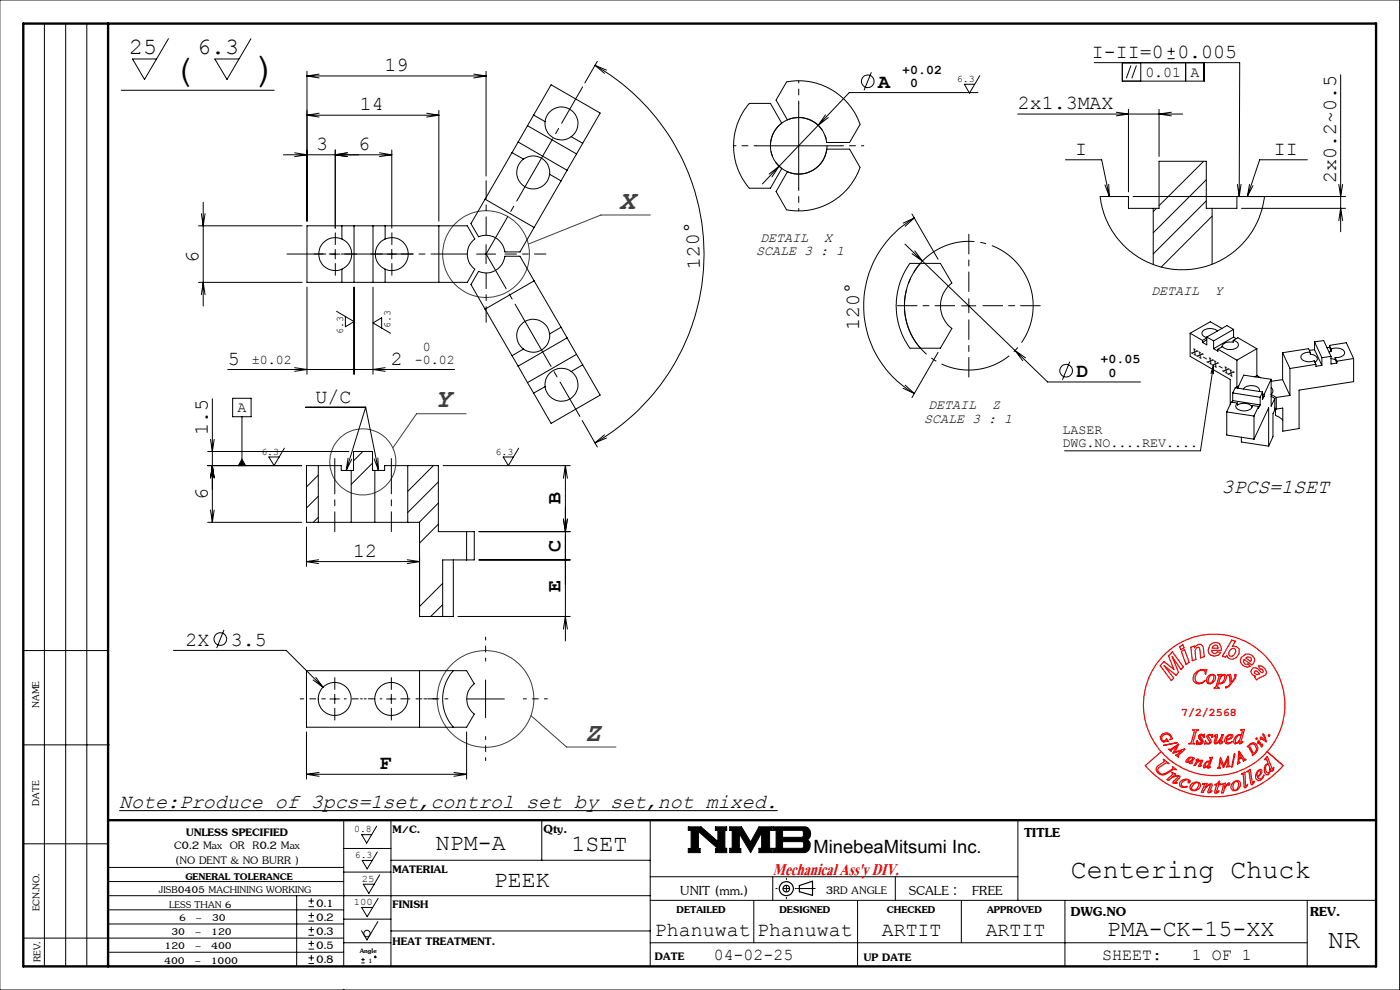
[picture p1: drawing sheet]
<svg xmlns="http://www.w3.org/2000/svg" width="297mm" height="210mm" viewBox="0 0 297 210" stroke-linecap="round" stroke-linejoin="round" font-family="sans-serif">
<g fill="none" stroke="#000" stroke-width=".21">
<path d="M0 0h296.9v210h-296.9zM9.4 5v200M13.9 5v200M18.4 5v200M25.7 19.1h32.5M35.7 8.2l-5 8.7-2.6-4.4h5.1M53.2 8.2l-5 8.7-2.6-4.4h5.1M65.1 15.1v31.8M65.1 16.1h38M65.1 16.1l2.6 .4M67.7 15.7l-2.6 .4M100.5 15.7l2.6 .4"/>
<path d="M103.1 15.1v22.3M103.1 16.1l-2.6 .4M126.2 13.9a46.2 46.2 0 0 1 0 80M126.2 13.9l2.5 1M126.2 13.9l2 1.6M126.7 13l-2.6 4.6M166.9 17.4l1.8-.3 2.6 .1 2 .5 2 .7 2 1.2 1.6 1.3 1.3 1.4 1.1 1.6 1.2 2.5-2.3 3.8h-4.8a6 6 0 0 0-8.4-4.8l-2.4-4.2zM184.9 15.3l-1.6 3.8M207.5 19.6h-27.3l-14.9 15.7M207.9 16l-2.2 3.7-1.1-1.8h2.2M232.1 13.3h30.9l-.1 28.4M238.1 13.3v3.9h17.3v-3.9"/>
<path d="M239.9 13.9l-1 2.7M241.1 13.9l-1 2.7M242 13.3v3.9M247.7 12.4h1.5M247.7 10.9h1.5M248.5 10.1v1.6M251.5 13.3v3.9M284.4 15.9v33.3M60.1 32.8h23M62.5 32.4l2.6 .4-2.6 .4M65.1 24.4h28M65.1 24.4l2.6 .4"/>
<path d="M67.7 24l-2.6 .4M71.1 31.8v16.6M73.7 32.4l-2.6 .4 2.6 .4M80.5 32.4l2.6 .4M83.1 31.8v16.6M83.1 32.8l-2.6 .4M90.5 24l2.6 .4M93.1 23.4v23.5M93.1 24.4l-2.6 .4M108.6 32.4l2.5 1.4M109.9 30.1l-10 17.3 1.6 2.8a4 4 0 0 1 5.6 3.2h3.2l8.7-15M109.9 30.1l10.4 6"/>
<path d="M111.1 33.8a3.5 3.5 0 0 0 .3 5.8 3.5 3.5 0 0 0 5.2-2.6M111.1 33.8a3.5 3.5 0 0 1 3.8-.3 3.5 3.5 0 0 1 1.7 3.5M111.9 26.7l-2 3.4M111.9 26.7l10.4 6M113.2 24.4l3.7-6.4 10.4 6-7 12.1M113.2 24.4l-1.3 2.3M113.2 24.4l2.4 1.4M115.6 25.8a3.5 3.5 0 0 1 5.2-2.6 3.5 3.5 0 0 1 .4 5.8M115.6 25.8a3.5 3.5 0 0 0 1.8 3.4 3.5 3.5 0 0 0 3.8-.2M116.6 37l2.4 1.4M120.3 36.1l-1.3 2.3M121.2 29l2.4 1.4"/>
<path d="M159 21.9h4.4l2.4 4.2a6 6 0 0 0 0 9.7l-2.4 4.1h-4.4l-.9-1.1-1.2-2-.7-1.8-.4-1.7-.2-2.1 .1-2 .2-1.2 .8-2.4 1-1.9zM160.4 30.9h18M165.3 35.3l-3.6 3.7M165.3 35.3l-2.1 1.6M165.3 35.3l-1.5 2.2M167 36.4a6 6 0 0 0 8.4-4.8h4.8l2.3 3.9-1.1 2.3-1.3 1.9-1.9 1.9-1.7 1.2-2.1 1-2.8 .8-3.1 .1-1.6-.2-2.3-3.9zM169.4 21.9v18M175.1 24.4l-1.5 2.2 2.1-1.7M215.9 24.2h35M226 33.9h7.7l1.6 7.8M234.4 39.2l.9 2.5M235.2 39.1l.1 2.6"/>
<path d="M236.8 23.8l2.6 .4-2.6 .4M239.4 23.2v17.5M245.9 23.2v10M248.5 23.8l-2.6 .4 2.6 .4M255.3 34.2l-9.4 9.4M255.9 38.1l-11.2 11.3M262.5 39.1l.4 2.6M263.3 39.1l-.4 2.6M265.1 39.1l-.5 2.6M265.8 39.4l-1.2 2.3M277.4 33.9h-10.2l-2.6 7.8M284 39.1l.4 2.6 .4-2.6"/>
<path d="M42.1 59.9h22M42.1 47.9h22M42.7 45.3l.4 2.6 .4-2.6M43.1 42.9v22M65.1 47.9h34l1.6 2.8a4 4 0 0 0 0 6.4l-1.6 2.8h-34zM70.1 53.9h2M71.1 52.9v2M72.5 50.7a3.5 3.5 0 0 0-4.9 3.2 3.5 3.5 0 0 0 4.9 3.2M72.5 50.7a3.5 3.5 0 0 1 2.1 3.2 3.5 3.5 0 0 1-2.1 3.2M72.5 47.9v2.8M72.5 57.1v2.8M75.1 47.9v12"/>
<path d="M79.1 47.9v12M81.7 50.7a3.5 3.5 0 0 1 4.9 3.2 3.5 3.5 0 0 1-4.9 3.2M81.7 50.7a3.5 3.5 0 0 0-2.1 3.2 3.5 3.5 0 0 0 2.1 3.2M81.7 47.9v2.8M81.7 57.1v2.8M82.1 53.9h2M83.1 52.9v2M93.1 47.9v12M101.1 53.9h4M102.9 42.3l10.4 6M103.1 51.9v4M113.3 59.6l-3-5.2h-3.2a4 4 0 0 1-5.6 3.2l-1.6 2.8 8.7 15.1"/>
<path d="M113.3 59.6l-10.4 6M113.3 59.6l5.7 9.8M192 51.8l3.7 3.6M193 55.9h6.5l2.4 4.1a6 6 0 0 0 0 9.7l-2.4 4.2h-6.5l-.4-.6-.9-1.7-.9-2.1-.5-2.3-.2-2.6 .2-2.3 .7-2.5 .9-2.1zM193.5 45.4l5.5 9.6M193.5 53.8l2.2 1.6M194 46.2l-2 1.8M194 46.2l-2.4 1.1M194 46.2a21.5 21.5 0 0 0 0 37.3M194.1 53.2l1.6 2.2M195.3 55.9a13.6 13.6 0 0 0 0 18M195.7 55.4l26.5 25.6h19.7"/>
<path d="M240.4 41.7h45M244.7 44.2h-5.3v-2.5h-6l.7 3.5 1.1 2.6 1.6 2.5 2 2.2 2.5 2 2 1.1 3.4 1.2 3.2 .4 2.8-.1 3.3-.6 3.4-1.5 2.6-1.8 2.7-2.8 1.7-2.7 1.2-2.9 .7-3.1h-5.9v2.5h-5.3M244.7 44.2h1.2v-10h10v10h1.2M244.7 44.2v11.9M245.3 44.2l-.6 .7M255.9 42.6l-11.2 11.3M257.1 44.2v11.8M257.1 45.9l-10.8 10.7M263.4 44.2h22M284 46.8l.4-2.6 .4 2.6M42.7 62.5l.4-2.6 .4 2.6M48.3 78.4h48.1"/>
<path d="M62.5 78l2.6 .4-2.6 .4M65.1 60.9v18.5M71.4 66l3.7 2.2-1.8 1.1v-2.2M75.1 60.9v18.5M79.1 60.9v18.5M81 69.6v-2.2l-1.9 1.1 3.7 2.2M81.7 78l-2.6 .4 2.6 .4M108.6 75.5l1.3 2.2M109.9 77.7l2 3.5M111.1 74l-2.5 1.5M116.6 70.8a3.5 3.5 0 0 0-5.2-2.6 3.5 3.5 0 0 0-.3 5.8M116.6 70.8a3.5 3.5 0 0 1-1.7 3.4 3.5 3.5 0 0 1-3.8-.2"/>
<path d="M119 69.4l-2.4 1.4M119 69.4l1.3 2.3M120.3 71.7l2 3.5M120.3 71.7l-10.4 6M121.2 78.8a3.5 3.5 0 0 1-.3 5.9 3.5 3.5 0 0 1-5.3-2.7M121.2 78.8a3.5 3.5 0 0 0-3.8-.2 3.5 3.5 0 0 0-1.8 3.4M122.3 75.2l-10.4 6M122.3 75.2l1.3 2.2M123.6 77.4l3.7 6.4-10.4 6-3.7-6.4M123.6 77.4l-2.4 1.4M199 74.7l-5.5 9.6M204 64.9h3"/>
<path d="M205.5 63.4v2.9M217.6 75.9l-2.3-1.5 1.7 2.1M226.9 76.7l-1.5 3.9M252.5 70.7v4.9l8.5 4.9v5.3M252.5 70.7l2.6 1.5M255.1 72.2v.4M256 71.5v1.7l-.9-.6M256 71.5l1.5 .8M256 72.1l-.9 .5M256 71.7l-.9 .5M257.4 77.5l-2.7 18.1h-28.9M257.4 77.5v1.8"/>
<path d="M257.4 77.5l-.5 1.7M257.5 72.3v1.7M257.5 74l.9 .5v-.4M258.3 70.2a2.4 2.4 0 0 0-3.3 .2 .99 .99 0 0 0 1 1.2M258.4 74.1l4 2.3M259.2 69.7l-2.4-1.4-4.3 2.4M261.6 72.2a.89 .89 0 0 1 1 .6 .89 .89 0 0 1-.4 1.1 2.49 2.49 0 0 1-2.8-.4l-1 .6M261.6 72.2v.4a1.89 1.89 0 0 0-2.4 1M261.6 72.2l1-.6 4 2.4M261.7 71.5l-4.2 2.5M261.7 69.9l-4.2 2.4M261.7 69.9v1.6"/>
<path d="M261.7 69.9l-1.4-.8-4.3 2.4M261.7 71.5l.6 .4M262.4 76.4v5.7M266.6 79.7l-.4 .2M266.6 74l-4.2 2.4M266.6 74v5.7M266.6 79.7l.8 .4M272.1 74.8l1.5 3.4M272.1 74.8v5.7M273.6 78.2v5.7M278 74.7a1.53 1.53 0 0 0-2 1.1 2.09 2.09 0 0 0 2.8 .7l.4 .8M278 74.7v.4a1.29 1.29 0 0 1 1.4 1.2l-.5 .6"/>
<path d="M278 74.7l-.4-.7-5.5 .8M278.9 74.2l1.5 3.3M278.9 72.5v1.7M278.9 72.5l1.5 3.4M278.9 72.5l1.9-.3 1.6 3.4M278.9 74.2l-1.1 .1M279.2 77.3l-5.6 .9M279.2 77.3v.4l1.2-.2M280.4 75.9v1.6M282 73.3l.4 .7M282 73.3l3.6-.6 1.6 3.4M282 73.7l-.5 .1"/>
<path d="M282 73.7l.4 .8M282 73.3v.4M282.4 76l.8 .2M282.4 75.6l-2 .3M282.4 75.6v1.6l1.2-.2M282.4 74a2.15 2.15 0 0 1 2.9 .7 1.64 1.64 0 0 1-2.1 1.1M282.4 74.5l-.4 .2M282.4 74v.5M283.2 75.8l.4 .8M283.2 76.2l.4 .8M283.2 75.8v.4M283.6 76.6v.4"/>
<path d="M287.2 76.1l-3.6 .5M287.2 76.1v4.9l-11.6 1.8v8.1l-3.5 .6v-4.9l-1.3 .2M44.1 98.8h19.9M44.1 95.8h29.9M44.7 93.2l.3 2.6 .4-2.6M45 84.6v26.2M49.4 84.5h3.9v3.9h-3.9zM51.3 88.4v10.4M51.3 97.4l.8 1.4h-1.5zM60.3 95.1l-2.2 3.7-1.1-1.9h2.2M64.8 86.4h12.8M67.5 98.8h4.9v1h2.1"/>
<path d="M67.5 98.8h-2.5v12h2.5M67.5 98.8v12M73.8 97.2l-.4 2.6M74.5 99.8h.5v-4h4v4h.5M74.5 99.8v11M74.6 97.4l-1.2 2.4M77 95.8l-2 1.9M77.6 86.4l-4.2 13.4M77.6 86.4l2.7 13.4M79 98.2l-4.5 4.6M79.4 97.3l.9 2.5M79.5 99.8v11"/>
<path d="M80.2 97.1l.1 2.7M86.5 98.8h-4.9v1h-2.1M86.5 98.8h6.5v14h6M86.5 98.8v12M91.9 98.8l-5.4 5.4M94 98.8h27M110 95.1l-2.2 3.7-1-1.9h2.1M111.9 81.2l1.3 2.2M115.6 82l-2.4 1.4M119.9 98.8v37.2M119.9 98.8l.5 2.7M119.9 98.8l-.4 2.7"/>
<path d="M123.5 89.2l3.2 5.6M128.2 92.2l-2 1.7M128.7 92.9l-2.5 1M191.6 82.4l2.4 1.1M192 81.7l2 1.8M260.2 87.4l5.8 .9M260.2 87.4v4.9l5.8 .9M261.5 83.4l5.8 .9M261.5 85l5.8 .9M261.5 83.4v1.6M261.5 85l-.1 .3M262.4 82.1l.2 .2"/>
<path d="M262.5 85.5a.87 .87 0 0 0-.2 1 .87 .87 0 0 0 .9 .6 2.08 2.08 0 0 0 2.4-.7v-.4M262.5 85.5v.4a2.37 2.37 0 0 1 3.1 .5M262.5 85.5l-1.3-.2-1 2.1M262.8 81.9l-.4 .2M263.3 92.7v1.1l5.8 .8M263.8 82.5a2.3 2.3 0 0 1 3.4 .1v.4M265.6 86l1.4 .2M265.6 86v.3M266 93.2l3.1-6.7v8.1M266 88.3v4.9M267 86.2l-1 2.1M267.3 85.9l-.3 .7v-.4"/>
<path d="M267.3 84.3v1.6M267.8 83.1l-.5 1.2M267.8 83.1v1.7l.4-.7M267.8 83.1l-5.8-.8-.5 1.1M267.8 84l.4 .1M267.8 83.6h.4M268.2 83.6v.5M269.7 82.3a.8 .8 0 0 1 0 1.3M269.7 83.7l1.1 .6M269.7 80.5l-1.5 3.1M269.7 80.5v5.7l.7-1.7M269.7 80.5l-5.9-.9-1.2 2.7"/>
<path d="M269.7 84.1l.7 .4M270.4 86.6l.4 .2M270.4 84.5v2.5l-.3 .8v4.8l-1 2M270.6 86.7v1.4l.8 .4 .7 .6M270.8 84.3v2.5M272.1 80.5l1.5 3.4M272.1 80.5l-2.4 .4M273.6 83.9l-2.8 .4M44.1 110.8h19.9M44.7 101.4l.3-2.6 .4 2.6M44.7 108.2l.3 2.6M45.4 108.2l-.4 2.6"/>
<path d="M65 111.8v8.3M65 119.1h24M65 119.1l2.6 .4M67.5 109.7l-1 1.1M67.5 100.8l-2.5 2.5M67.5 105.3l-2.5 2.5M67.5 110.8h7M67.6 118.7l-2.6 .4M74.5 110.8h5M79.5 110.8h7M86.4 118.7l2.6 .4M86.5 110.8h2.5v20h4.9"/>
<path d="M89 119.1l-2.6 .4M93 102.2l-6.5 6.5M93 106.7l-4.1 4.1M93 111.2l-4 4M96.2 118.8v12h-2.3M99 118.7l-.1 .1M99 112.8h1.6v6h-1.6M99 112.8v6M99 118.8h-5.1v12M101.6 118.8h19.4M119.5 110.1l.4 2.7 .5-2.7M121 112.8h-19.4"/>
<path d="M4.9 138h18M36.8 138h23.9l7.8 7.8M47.5 133.6l-1.5 3.9M93.9 123.7l-4.9 4.9M93.9 128.3l-2.5 2.5M97.2 130.8h23.8M119.5 133.4l.4-2.6 .5 2.6M4.9 158h18.3M65 142.3h34l1.6 2.8a4 4 0 0 0 0 6.4l-1.6 2.8h-34zM65 155.2v10.1M66.4 144.2l2.1 1.6M67 143.7l1.5 2.1"/>
<path d="M70 148.3h2M71 147.3v2M82 148.3h2M83 147.3v2M89 142.3v12M96.2 142.3a9.1 9.1 0 0 0 0 12M99 148.3h8M99 155.2v10.1M103 144.2v8.1M4.9 179h18M65 164.2h34M65 164.2l2.7 .5"/>
<path d="M67.7 163.9l-2.7 .3M72.9 174v31M72.9 180h10M79.9 175.3l-2.1 3.5-1.1-1.7h2.1M82.9 174v31M96.3 163.9l2.7 .3M99 164.2l-2.7 .5M114.9 174v8.5M137.9 174v31M146 175.4h2.7l3.6 3.1v-2.4h-.5v-.7h2.4v.7h-.4v3.8h.4v1h-2.4v-.9h.5l-4.1-3.6v3.6h.3v.9h-2.5v-.9h.6v-3.9h-.6zM154.8 175.4h2.5l1.9 3.2 1.8-3.2h2.8v.7h-.5v3.8h.5v1h-2.8v-1h.6v-3.3l-2.4 4.3-2.4-4.1v3.2h.4v.9h-2.4v-1h.5v-3.8h-.5zM164 175.4h6.6a1.46 1.46 0 0 1 1.4 1.2 1.46 1.46 0 0 1-.8 1.5 1.48 1.48 0 0 1 .6 1.7 1.48 1.48 0 0 1-1.3 1.1h-6.5v-1h.6v-3.8h-.6z"/>
<path d="M166 176.1h4.1l.3 .4v.9l-.3 .2h-4.1zM166 178.5l4.3 .1 .2 .3v.8l-.3 .2h-4.2zM215.9 174v17M4.9 199h68M22.9 184h50M22.9 190h115M22.9 196h50M22.9 193h50M22.9 187h50M62.9 190v14.9M65.4 198.4h1.2M65.4 197.2h1.2"/>
<path d="M65.4 195.4h1.2M65.4 194.2h1.2M65.4 192.3h1.2M65.4 191.1h1.2M66 190.5v1.2M66 193.6v1.2M66 196.6v1.2M66 199.6v1.1M72.9 200h10M72.9 195h10M72.9 185h10M80 180.7l-2.1 3.6-1.1-1.8h2.2"/>
<path d="M80.2 195.5l-2.3 3.9-1.2-2M80.2 190.6l-2.3 3.8-1.2-1.9h2.4M80.5 185.6l-2.3 3.9-1.1-1.9h2.3M82.9 197.5h55M82.9 182.5h55M137.9 200h139.4M137.9 186h78M137.9 191h154M159.9 191v9M163.9 186v5M181.9 191v14M189.9 186v5"/>
<path d="M203.9 191v9M225.9 191v13.9M277.3 191v13.9M22.9 202h50M65.4 204.4h1.2M65.4 203.2h1.2M65.4 201.3h1.2M65.4 200.1h1.2M66 202.6v1.2M76.7 204.2h.7M76.7 203.5h.7M77 203.2v.7"/>
<circle cx="184.1" cy="17.2" r="1.34"/>
<circle cx="226.2" cy="78.6" r="1.34"/>
<circle cx="46.7" cy="135.6" r="1.34"/>
<circle cx="71" cy="148.3" r="3.5"/>
<circle cx="83" cy="148.3" r="3.5"/>
<circle cx="77.9" cy="198" r=".68"/>
<circle cx="79.6" cy="203" r=".19"/>
</g>
<g fill="none" stroke="#000" stroke-width=".25">
<path d="M169.6 187.8l2.8-.9v3l-2.8-.7z"/>
<circle cx="166.8" cy="188.5" r=".69"/>
<circle cx="166.8" cy="188.5" r="1.49"/>
</g>
<path d="M164.6 188.5h4.4M166.8 186.3v4.3" fill="none" stroke="#000" stroke-width=".21" stroke-dasharray="15.2 1.3 1.3 1.3" stroke-dashoffset="15"/>
<g fill="none" stroke="#000" stroke-width=".21" stroke-dasharray="15.2 1.3 1.3 1.3">
<path d="M69.1 53.9h-2.5M71.1 51.9v-2.5M71.1 55.9v2.5M73.1 53.9h2.5M81.1 53.9h-2.5M83.1 51.9v-2.5M83.1 55.9v2.5M85.1 53.9h2.5M71 146.2v-2.5M71 150.2v2.5M83 146.2v-2.5M83 150.2v2.5"/>
<path d="M169.2 188.5h3.7"/>
</g>
<path d="M4.9 5h287v200h-287zM22.9 5v200M22.9 174h269M72.9 210v.1" fill="none" stroke="#000" stroke-width=".5"/>
<path d="M146 175.4v.7h.6v3.9h-.6v.9h2.5v-.9h-.3v-3.6l4.1 3.6h-.5v.9h2.4v-1h-.4v-3.8h.4v-.7h-2.4v.7h.5v2.4l-3.6-3.1zM154.8 175.4v.7h.5v3.8h-.5v1h2.4v-.9h-.4v-3.2l2.4 4.1 2.4-4.3v3.3h-.6v1h2.8v-1h-.5v-3.8h.5v-.7h-2.8l-1.8 3.2-1.9-3.2zM166 178.5h4.3l.2 .3v.8l-.3 .3h-4.2zM164 175.4v.7h.6v3.8h-.6v1l6.9-.1 .7-.4 .3-.8-.1-.9-.6-.6a1.47 1.47 0 0 0 .7-1.5 1.47 1.47 0 0 0-1.3-1.2zM166 176.1h4.1l.3 .3v.9l-.3 .3h-4.1z" fill-rule="evenodd" fill="#000"/>
<path d="M25.3 172h139.7" fill="none" stroke="#000" stroke-width=".22"/>
<g fill="none" stroke="#3f3f3f" stroke-width=".21">
<path d="M138 45.6h-10.5l-15.4 6.2M98.9 87.8h-10.5l-5.1 7.2M112.6 151.8l7.6 6.7h10.5"/>
<circle cx="103.1" cy="53.9" r="9.2"/>
<circle cx="77" cy="98" r="7"/>
<circle cx="103" cy="148.3" r="10.3"/>
</g>
<path d="M175.2 29.2a6 6 0 0 0-10.1-2.5 6 6 0 0 0 2.8 10 6 6 0 0 0 7.4-7.2l-.1-.3" fill="none" stroke="#000" stroke-width=".21" stroke-dasharray="15.2 1.3 1.3 1.3" stroke-dashoffset="-1.7" stroke-linecap="butt"/>
<path d="M218.6 60.9a13.7 13.7 0 0 0-22.8-5.6 13.7 13.7 0 0 0 6 22.7 13.7 13.7 0 0 0 17-16.1l-.2-1" fill="none" stroke="#000" stroke-width=".21" stroke-dasharray="15.2 1.3 1.3 1.3" stroke-dashoffset="2.8" stroke-linecap="butt"/>
<g fill="none" stroke="#f00" stroke-width=".25">
<path d="M248.7 138.3l2.3 3.2-.5 .5-1.8-2.7 1.3 3.3-.5 .6-2.5-2 2 2.6-.5 .6-2.4-3.2 .8-.9 2.1 1.7-1.1-2.8zM250.3 137.2l.6-.4 .3 .6-.7 .4zM250.6 138.2l.7-.4 1 2.7-.7 .4zM252.6 137.3l.8-.3v.4l.3-.4 .5-.3h.6a2.85 2.85 0 0 1 .7 2.6l-.8 .3-.1-1.7a.46 .46 0 0 0-.2-.5 .46 .46 0 0 0-.5 0l-.4 .6 .2 1.9-.8 .3zM256.7 136.8l.5-.4 .8-.1 .7 .2 .4 1-.1 .5h-1.9l.1 .4 .4 .3 .7-.4 .7 .1-.5 .6-.9 .2-.8-.2-.4-.5-.1-.6zM257.3 137.1l.5-.3 .4 .1 .2 .5-1.3 .1zM261 137.8l.4-.2 .4-.1 .3 .3v.6l-.7 .8h-.4l-.3-.2v-.6zM261.3 135.8l.8 .2-.7 1.2 .9-.1 .6 .5v1l-.6 .9-.6 .3h-.8l-.4-.2-.3-.6-.2 .4-.7-.2zM263.4 139.4l.9-.7a1.37 1.37 0 0 1 1.5 .5 1.37 1.37 0 0 1 .1 1.5l-.3 .4-1.7-1.2-.1 .4 .2 .5 .3 .1h.5l.5 .4-.7 .2-.9-.3-.5-.7-.1-.6zM264.3 139.6l.4-.3 .6 .1 .2 .4-.1 .5zM246.3 159.4l-3.3 3a19.5 19.5 0 0 0 29.2 0l-3.4-3M246.3 159.4a15 15 0 0 1 .9-20.7 15 15 0 0 1 20.8 0 15 15 0 0 1 .8 20.7"/>
<path d="M246.3 159.4a15 15 0 0 0 22.5 0M246.7 155.6l.8-.2a1.78 1.78 0 0 1 1.2 1.3l-.5 .2 .3-.4-.2-.4-.6-.4-.9 .2-.3 .4v.7l.3 .2 .6-.3 .1-.2 .4 .6-.3-.1-.8 .3-.5-.6-.2-.6zM246.9 158.1l2.8-.5zM247.9 159h.5l1.6-1.1-.7 1.6 2.1-.5-1.5 1.3 .1 .3-.6-.4 .3-.1 .9-.9-1.8 .5 .7-1.3-1.1 .7v.2zM253 154.8h1.2l-.4 .2-.7 2.3v.3l.4 .1-1.3 .1 .4-.2 .2-.4 .6-2.1zM253.3 143.1a1.97 1.97 0 0 1 2.3-1l.4-.1-.3 1a.77 .77 0 0 0-.5-.9 .77 .77 0 0 0-.9 .3 1.51 1.51 0 0 0-.2 2.4 1.51 1.51 0 0 0 1.6-.5 1.47 1.47 0 0 1-2.5 .2l-.1-.6zM254.5 155.9l1-.1-.1 .6-.1-.3-.4-.2-.3 .3 .6 1.1a.91 .91 0 0 1-1.2 .5h-.2l.2-.6 .1 .3 .4 .2 .3-.2v-.3l-.5-.8zM256.2 155.9l1.1-.1-.2 .6-.5-.5-.3 .3 .7 1.1a.93 .93 0 0 1-1.3 .5h-.1l.1-.6 .2 .3 .4 .2 .3-.2v-.3l-.6-.8zM256.3 143.5a.86 .86 0 0 1 .9-.5 .86 .86 0 0 1 .7 .7 1.43 1.43 0 0 1-1.3 1.4l-.4-.2a1.07 1.07 0 0 1 .1-1.4zM256.8 143.3l.3-.2 .4 .2a1.47 1.47 0 0 1-.9 1.6l-.3-.1a1.74 1.74 0 0 1 .5-1.5zM257.6 156.1l.5-.3 .2 .2-.3 1.5a2.29 2.29 0 0 0 1.2-1.7h.3l-.5 1.7 .4-.2-.3 .5h-.2l-.2-.2 .2-.8a1.22 1.22 0 0 1-1.2 1 1.52 1.52 0 0 1 .2-1.5v-.3l-.4 .2zM258.3 143.1l.8-.1-.2 .5 .8-.5 .4 .2a1.32 1.32 0 0 1-.3 1.4 1.32 1.32 0 0 1-1.3 .4l-.2 .8 .3 .2h-1l.3-.2 .7-2.3v-.2z"/>
<path d="M258.8 144.1l-.2 .7 .3 .1a1.42 1.42 0 0 0 .9-1.5 .78 .78 0 0 0-1.1 .7M260.2 156.2a.82 .82 0 0 1 1.4-.1l-.4 .6-1.1 .3 .1 .4 .4 .2 .8-.3-.3 .3-.7 .2-.4-.1a1.1 1.1 0 0 1 .2-1.5zM260.4 143.2l.6-.2 .3 1.7 .6-.9a.33 .33 0 0 0 .2-.3 .33 .33 0 0 0-.2-.3l.1-.2 .2 .1a4.7 4.7 0 0 1-2.1 2.9l-.1-.3h.4l.6-.6-.2-1.7zM260.5 156.2l.5-.3 .3 .2a1.25 1.25 0 0 1-1.1 .7zM261.8 160l.2-.1-.6 2.7-.1 .1zM262.6 156.1l.3-.2 .3 .1a1.5 1.5 0 0 1-1 1.6 1.17 1.17 0 0 1 .4-1.5zM262.8 159.4l1.2 1.7 .3 .1-.5 .3-.3-.7-.6 .2-.1 .5 .2 .3-.5 .3zM262.9 159.9l.4 .7-.4 .3zM263.2 154.8l.8-.1-.8 2.8 .4-.2h.1l-.2 .3-.6 .2 .1-.7-.3 .4-.8 .3a1.36 1.36 0 0 1 1.2-2l.2 .2 .2-.8a.23 .23 0 0 0 0-.2 .23 .23 0 0 0-.3-.1zM264.6 158.4l.1-.2a1.26 1.26 0 0 1 1.8-.4 1.64 1.64 0 0 1-.8 2.5v-.4l-.8-1.4zM265.3 157.9l.6-.1 .3 .2 .4 .9-.3 .7-.3 .2-.9-1.4zM265.7 141.8a1.13 1.13 0 0 1 1.7 .6l.3 .3 .3-.3-.3-.5h-.4l-.4-.7 .8 .1 .7 .5 .3 .7a1.65 1.65 0 0 1-1.5 1.3l-.6 .4-.5-.6 .2-.2-.8-.5-.1-.5z"/>
<path d="M266.2 142.3l.5 .1 .5 .5-.5 .2-.5-.3zM266.5 156.6h.2v.2h-.2zM266.9 157.5h.1M267 157.5l.6 .9h.2v-.6l-.1 .3-.7-1.1-.2 .7 .1-.2M267.9 155.7h.2l.2 .5 .3 1.2-1.1-.7-.1 .2 .1-.6 1 .6zM269.1 155.9l.2-.1 .1 .3-.3 .1zM246.8 161.1l1.2 .9-.7-.1-1.1 .7a.81 .81 0 0 0-.6 .8 .81 .81 0 0 0 .7 .8 3 3 0 0 0 2.3-1l.2-.2-.1-.4 .9 .7-.5-.1-1.3 .7a1.46 1.46 0 0 1-1.6 .4 1.46 1.46 0 0 1-.9-1.2l.3-.6 1.3-.8 .1-.3zM248.6 163.9l.8 .2-.7 .7 .3-.1a1.31 1.31 0 0 1 1.3 0l-.1 .4-1 .9h.6l-.4 .2-.6-.1 .1-.3 1-1.1a2.01 2.01 0 0 0-2 .9l-.3-.2 1.2-1.2zM250.4 165.8l.2-.2a1.34 1.34 0 0 1 1.9 .1l-.2 .3h-.3l.2-.5a1.17 1.17 0 0 0-1.6 1.1l.4 .3h.9l-1.2 .1-.4-.3-.1-.6zM251.6 161.3l.6-.5 .4-.2 .8 .3-.7 .8v.1l.2 .1-.2 .1h-.4l.3-.5-.9 .2zM252.3 160.9l.3-.2 .4 .1a.9 .9 0 0 1-1.1 .7zM252.8 166.3l.2-.2a.96 .96 0 0 1 1.1-.2 .96 .96 0 0 1 .6 .8 1.4 1.4 0 0 1-2.1 .8l-.2-.6z"/>
<path d="M253.2 166.4l.4-.4h.4l.3 .2a1.34 1.34 0 0 1-1.2 1.4l-.3-.2v-.3zM253.7 161.2l.6-.2-.3 .6 .5-.2 .6-.1-.5 1.1h.2l-.5 .2-.1-.2 .6-1a1.44 1.44 0 0 0-1.2 1h-.3l.7-1.1zM255.2 166.3l.8-.1-.4 .9 .3-.2a1.18 1.18 0 0 1 1.2-.6l.1 .2-.6 1.5 .5-.2-.7 .4-.2-.2 .6-1.5a2.01 2.01 0 0 0-1.6 1.6h-.4l.7-1.6zM256 161.7l.5-.1a.85 .85 0 0 1-.9 1zM256.6 160.7l.6-.1-.7 2.1h.3l-.5 .3v-.6l-.8 .5-.2-.1a1.27 1.27 0 0 1 1.2-1.4l.1 .1 .2-.6zM257.8 166.4l.5-.3 .3-.4v.6h.3v.2h-.4l-.4 1.6 .5-.3-.7 .5-.2-.2 .4-1.6h-.4zM258.9 160.7l.7 1.7 1-2 .1 2 .2 .2-.7 .1 .2-1.6-.8 1.7-.7-1.4-.2 1.3 .2 .2-.6 .1 .3-.3 .3-2M259.1 166.4l.9-.3-.3 1.1a1.36 1.36 0 0 1 1.1-1.1l.1 .4-.3 .1-.1-.2-.5 .5-.5 1.3h-.3l.3-1.8zM261.6 166a.86 .86 0 0 1 1.5 .1 1.39 1.39 0 0 1-1.5 1.6l-.4-.4a1.29 1.29 0 0 1 .4-1.3zM261.9 166l.3-.3 .3 .1a1.31 1.31 0 0 1-.4 1.8h-.3a1.34 1.34 0 0 1 .1-1.6zM263.3 164.2l.8-.4 .2 2.9 .4-.3-.5 .7h-.1l-.2-.2-.2-2.7zM264.5 163.7l.7-.5 .5 2.9 .4-.4-.4 .8-.3-.1-.5-2.7z"/>
<path d="M266.8 163.6l.6-.4 .3 .1a1.63 1.63 0 0 1-.9 1.7l.4 .2h.4l.6-.8-.2 .6-.5 .5-.5 .1-.5-.3a1.41 1.41 0 0 1 .3-1.7zM267.1 163.5l.1-.1a.89 .89 0 0 1-.5 1.4 1.27 1.27 0 0 1 .4-1.3zM268.7 162.2l.2-.1a1.43 1.43 0 0 1 .3 1.8l-.3 .1a1.38 1.38 0 0 1-.2-1.8zM268.9 160.5l1.1 2.8 .2-.5v.4l-.3 .4-.4-.6v.6l-.3 .7a.47 .47 0 0 1-.7-.1 1.35 1.35 0 0 1 .6-2.2l-.3-.7a.24 .24 0 0 0-.2-.3 .24 .24 0 0 0-.3 .2z"/>
</g>
<path d="M160.4 30.9h-4.8M169.4 21.9v-4.8M169.4 39.9v4.8M178.4 30.9h4.8" fill="none" stroke="#000" stroke-width=".21" stroke-dasharray="15.2 1.3 1.3 1.3" stroke-dashoffset="14.7"/>
<path d="M202.5 64.8h-12.1M205.5 61.8v-12.1M205.5 67.8v12.2M208.5 64.8h12.2" fill="none" stroke="#000" stroke-width=".21" stroke-dasharray="15.2 1.3 1.3 1.3" stroke-dashoffset="11.1"/>
<path d="M103.1 49.9v-11.6" fill="none" stroke="#000" stroke-width=".21" stroke-dasharray="15.2 1.3 1.3 1.3" stroke-dashoffset="11.4"/>
<path d="M99.1 53.9h-38.2" fill="none" stroke="#000" stroke-width=".21" stroke-dasharray="15.2 1.3 1.3 1.3" stroke-dashoffset="7.5"/>
<path d="M103.1 57.9v10.5" fill="none" stroke="#000" stroke-width=".21" stroke-dasharray="15.2 1.3 1.3 1.3" stroke-dashoffset="11.9"/>
<path d="M107.1 53.9h8.7" fill="none" stroke="#000" stroke-width=".21" stroke-dasharray="15.2 1.3 1.3 1.3" stroke-dashoffset="12.8"/>
<path d="M69 148.2h-5.3" fill="none" stroke="#000" stroke-width=".21" stroke-dasharray="15.2 1.3 1.3 1.3" stroke-dashoffset="14.5"/>
<path d="M73 148.2h4.7" fill="none" stroke="#000" stroke-width=".21" stroke-dasharray="15.2 1.3 1.3 1.3" stroke-dashoffset="14.8"/>
<path d="M81 148.2h-4.5" fill="none" stroke="#000" stroke-width=".21" stroke-dasharray="15.2 1.3 1.3 1.3" stroke-dashoffset="14.9"/>
<path d="M85 148.2h7.7" fill="none" stroke="#000" stroke-width=".21" stroke-dasharray="15.2 1.3 1.3 1.3" stroke-dashoffset="13.3"/>
<path d="M95 148.2h-5.1M103 140.2v-5.1M103 156.2v5.1M111 148.2h5.1" fill="none" stroke="#000" stroke-width=".21" stroke-dasharray="15.2 1.3 1.3 1.3" stroke-dashoffset="14.6"/>
<path d="M103.3 53.7l20.3-35.3" fill="none" stroke="#000" stroke-width=".21" stroke-dasharray="15.2 1.3 1.3 1.3" stroke-dashoffset="6.3"/>
<path d="M103.2 53.9l19.8 34.4" fill="none" stroke="#000" stroke-width=".21" stroke-dasharray="15.2 1.3 1.3 1.3" stroke-dashoffset="6.8"/>
<path d="M71 97.3v15.5M83 97.3v15.5" fill="none" stroke="#000" stroke-width=".21" stroke-dasharray="15.2 1.3 1.3 1.3" stroke-dashoffset="7.8"/>
<g fill="#000">
<path d="M51.3 97.4l.8 1.4h-1.5z"/>
<path d="M74.9 78.2v.2h.2h-.2a.28 .28 0 0 0 .3 .2 .28 .28 0 0 0 .2-.4 .28 .28 0 0 0-.5 0zM74.9 78.2v.1a.27 .27 0 0 0 .2 .4 .27 .27 0 0 0 .3-.3h-.3h.3l-.2-.3z"/>
<path d="M119.7 118.6a.27 .27 0 0 0 .1 .4 .27 .27 0 0 0 .4-.2 .27 .27 0 0 0-.3-.3v.3v-.3zM119.8 118.6l-.1 .3 .2 .2v-.3l.1 .3a.28 .28 0 0 0 .2-.4 .28 .28 0 0 0-.4-.1z"/>
</g>
<text font-size="9.2" x="53.8" y="17.4">)</text>
<text font-size="8.5" x="36.3" y="17.4">(</text>
<g font-size="5.8" fill="#3f3f3f">
<text x="131.4" y="44.2">X</text>
<text x="92.3" y="86.4">Y</text>
<text x="124.1" y="157.1">Z</text>
</g>
<g font-size="5.6">
<text x="227.2" y="186.3">Centering Chuck</text>
<text x="281.8" y="201.2">NR</text>
</g>
<text font-size="5.5" fill="#f00" x="164" y="185.7">Mechanical Ass'y DIV.</text>
<g font-size="4.9">
<text x="27.4" y="11.4">25</text>
<text x="41.8" y="11.4">6.3</text>
<text x="92.5" y="180.4">NPM-A</text>
<text x="121.2" y="180.4">1SET</text>
<text x="104.8" y="188.1">PEEK</text>
<text x="234.8" y="198.6">PMA-CK-15-XX</text>
</g>
<g font-size="4.4">
<text x="259.1" y="104.6">3PCS=1SET</text>
<text x="25.3" y="171.5">Note:Produce of 3pcs=1set,control set by set,not mixed.</text>
</g>
<g font-size="4.2">
<text x="81.6" y="15.1">19</text>
<text x="231.7" y="12.3">I-II=0</text>
<text x="249.8" y="12.3">0.005</text>
<text x="76.3" y="23.4">14</text>
<text x="186.3" y="18.6">A</text>
<text x="215.9" y="23.2">2x1.3MAX</text>
<text x="67.1" y="31.8">3</text>
<text x="76" y="31.8">6</text>
<text x="228.1" y="32.9">I</text>
<text x="270.3" y="32.9">II</text>
<text x="283.4" y="38.7" transform="rotate(-90 283.4 38.7)">2x0.2~0.5</text>
<text x="42.1" y="55.7" transform="rotate(-90 42.1 55.7)">6</text>
<text x="148.5" y="57.1" transform="rotate(-92 148.5 57.1)">120°</text>
<text x="182.2" y="69.9" transform="rotate(-90 182.2 69.9)">120°</text>
<text x="48.4" y="77.4">5</text>
<text x="82.9" y="77.4">2</text>
<text x="228.4" y="80">D</text>
<text x="66.9" y="85.4">U/C</text>
<text x="44.1" y="92.2" transform="rotate(-90 44.1 92.2)">1.5</text>
<text x="44.1" y="106" transform="rotate(-90 44.1 106)">6</text>
<text x="118.9" y="107" transform="rotate(-90 118.9 107)">B</text>
<text x="74.9" y="118.1">12</text>
<text x="118.9" y="117" transform="rotate(-90 118.9 117)">C</text>
<text x="118.9" y="125.6" transform="rotate(-90 118.9 125.6)">E</text>
<text x="39.3" y="136.9">2X</text>
<text x="49" y="136.9">3.5</text>
<text x="80.5" y="163.2">F</text>
<text x="217.2" y="177.6">TITLE</text>
<text x="144.3" y="189.8">UNIT (mm.)</text>
<text x="192.8" y="189.8">SCALE :</text>
<text x="206.3" y="189.8">FREE</text>
<text x="227.1" y="194.4">DWG.NO</text>
<text x="277.9" y="194.3">REV.</text>
<text x="138.9" y="198.6">Phanuwat</text>
<text x="160.6" y="198.6">Phanuwat</text>
<text x="187.1" y="198.6">ARTIT</text>
<text x="209.1" y="198.6">ARTIT</text>
</g>
<g font-size="3.9">
<text x="115.3" y="176.7">Qty.</text>
<text x="172.6" y="181">MinebeaMitsumi Inc.</text>
</g>
<g font-size="3.5">
<text x="39.5" y="177.3">UNLESS SPECIFIED</text>
<text x="83.3" y="176.7">M/C.</text>
<text x="37" y="180.1">C0.2 Max OR R0.2 Max</text>
<text x="37.2" y="183.3">(NO DENT &amp; NO BURR )</text>
<text x="83.3" y="185.2">MATERIAL</text>
<text x="175.2" y="189.7">3RD ANGLE</text>
<text x="67.1" y="195.4">0.2</text>
<text x="67.1" y="192.3">0.1</text>
<text x="83.3" y="192.6">FINISH</text>
<text x="67.1" y="201.3">0.5</text>
<text x="67.1" y="198.4">0.3</text>
<text x="83.3" y="200.5">HEAT TREATMENT.</text>
<text x="138.9" y="203.7">DATE</text>
<text x="151.4" y="203.7">04-02-25</text>
<text x="183.3" y="203.9">UP DATE</text>
<text x="233.8" y="203.7">SHEET:</text>
<text x="252.9" y="203.7">1 OF 1</text>
<text x="67.1" y="204.4">0.8</text>
</g>
<g font-size="3.2">
<text x="243" y="16.3">0.01</text>
<text x="252.6" y="16.3">A</text>
<text x="50.4" y="87.5">A</text>
<text x="8.3" y="150.2" transform="rotate(-90 8.3 150.2)">NAME</text>
<text x="8.3" y="170.9" transform="rotate(-90 8.3 170.9)">DATE</text>
<text x="33.7" y="189.5">JISB0405 MACHINING WORKING</text>
<text x="39.3" y="186.6">GENERAL TOLERANCE</text>
<text x="8.4" y="193.3" transform="rotate(-90 8.4 193.3)">ECN.NO.</text>
<text x="35.9" y="192.7">LESS THAN 6</text>
<text x="38" y="195.3">6 ~ 30</text>
<text x="143.5" y="193.7">DETAILED</text>
<text x="165.3" y="193.7">DESIGNED</text>
<text x="188.1" y="193.7">CHECKED</text>
<text x="209.4" y="193.7">APPROVED</text>
<text x="34.9" y="201.3">120 ~ 400</text>
<text x="36.4" y="198.2">30 ~ 120</text>
<text x="8.6" y="204.1" transform="rotate(-90 8.6 204.1)">REV.</text>
<text x="34.8" y="204.4">400 ~ 1000</text>
</g>
<g font-size="2.9">
<text x="161.3" y="51.3">DETAIL</text>
<text x="174.8" y="51.3">X</text>
<text x="160.4" y="54.1">SCALE 3 : 1</text>
<text x="244.2" y="62.7">DETAIL</text>
<text x="257.7" y="62.7">Y</text>
<text x="196.1" y="89.7">SCALE 3 : 1</text>
<text x="196.9" y="86.8">DETAIL</text>
<text x="210.5" y="86.8">Z</text>
</g>
<g font-size="2.8">
<text x="191.4" y="15.7">+0.02</text>
<text x="193.1" y="18.5">0</text>
<text x="53.4" y="77.3">±0.02</text>
<text x="88" y="77.3">-0.02</text>
<text x="89.7" y="74.5">0</text>
<text x="233.5" y="77.1">+0.05</text>
<text x="235.2" y="79.9">0</text>
<text x="225.4" y="92.1">LASER</text>
<text x="225.4" y="94.9">DWG.NO....REV....</text>
</g>
<text font-size="2.5" fill="#f00" x="250.5" y="152">7/2/2568</text>
<g font-size="2.1">
<text x="203" y="17.4">6.3</text>
<text x="72.8" y="70.9" transform="rotate(-90 72.8 70.9)">6.3</text>
<text x="82.8" y="69.6" transform="rotate(-90 82.8 69.6)">6.3</text>
<text x="252.6" y="75" transform="rotate(30 252.6 75)">XX-XX-XX</text>
<text x="55.4" y="96.4">6.3</text>
<text x="105.1" y="96.4">6.3</text>
<text x="75.2" y="176.5">0.8</text>
<text x="75.3" y="182">6.3</text>
<text x="75.1" y="192">100</text>
<text x="76.8" y="187">25</text>
<text x="76.3" y="202.1">Angle</text>
<text x="78.1" y="204.2">1</text>
</g>
</svg>
